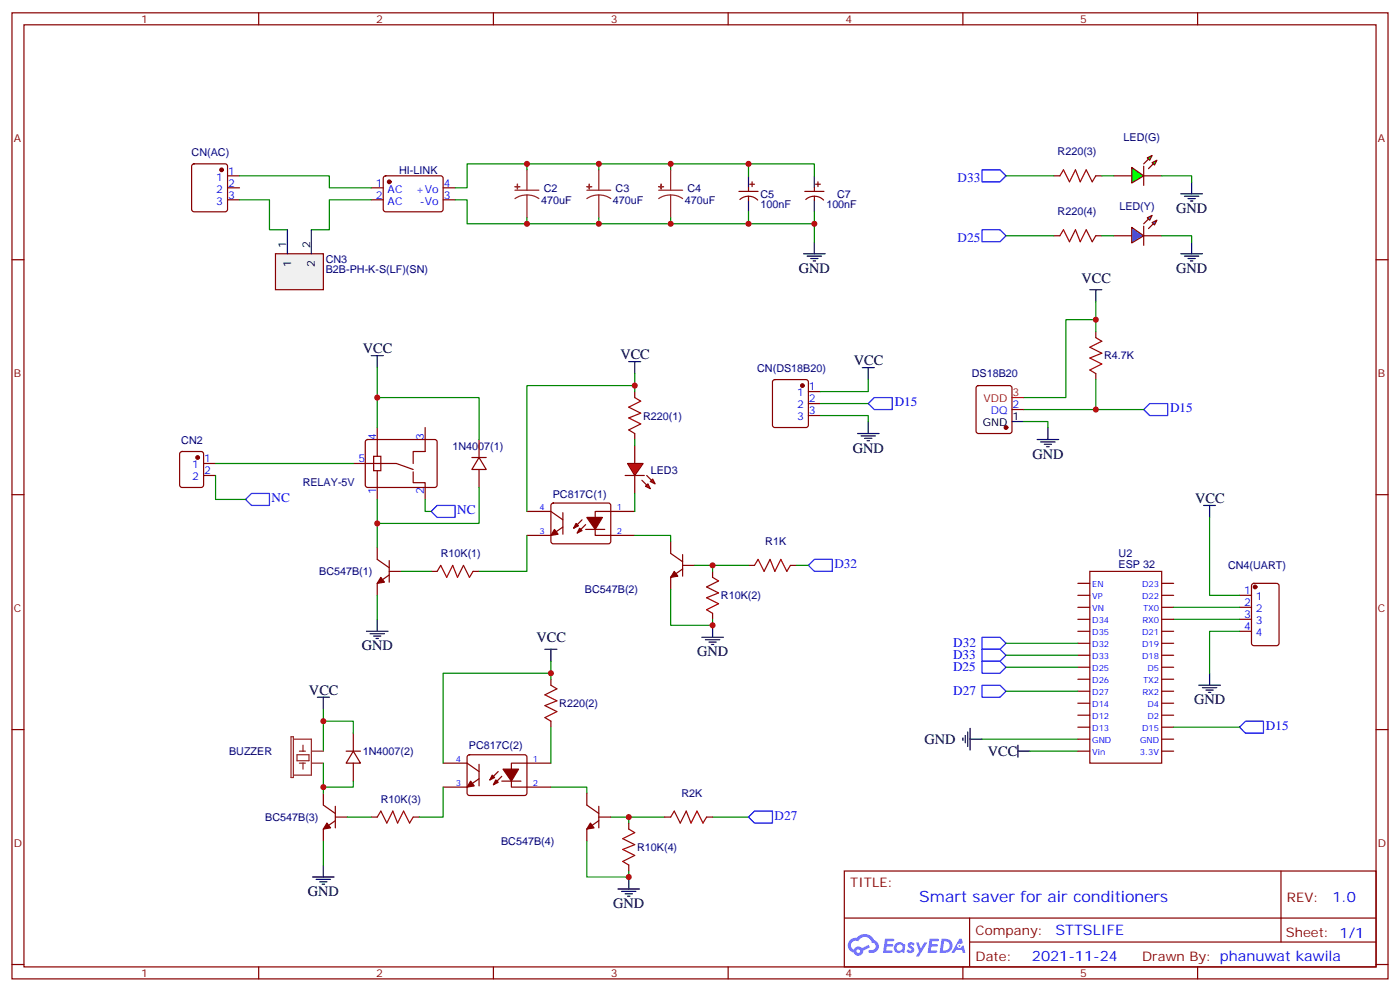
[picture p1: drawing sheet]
<svg xmlns="http://www.w3.org/2000/svg" width="412mm" height="292mm" viewBox="0 0 412 292" stroke-linecap="round" stroke-linejoin="round" font-family="sans-serif">
<g fill="none" stroke="#870000" stroke-width=".35">
<path d="M3.5 3.8h405.4v284.3h-405.4zM7.1 7.3h398.2v277.3h-398.2zM76.2 3.8v3.5M145.3 3.8v3.5M214.5 3.8v3.5M283.6 3.8v3.5M352.8 3.8v3.5M3.5 76.4h3.6M405.3 76.4h3.6M3.5 145.6h3.6M405.3 145.6h3.6M3.5 214.7h3.6"/>
<path d="M405.3 214.7h3.6M248.7 256.4h156.6v28.2h-156.6zM377.3 256.4v20.9M248.7 270.2h156.5M285.6 277.3h119.6M285.6 270.2v14.1M3.5 283.9h3.6M76.2 284.6v3.5M145.3 284.6v3.5M214.5 284.6v3.5M283.6 284.6v3.5M352.8 284.6v3.5"/>
<path d="M405.3 283.9h3.6"/>
</g>
<g fill="#5487ff">
<path d="M267.7 277.5a1.22 1.22 0 0 1 1.7 .3l-.4 .6a.47 .47 0 0 0-.3-.4 .47 .47 0 0 0-.5 .2l.1 .2a1.14 1.14 0 0 1 .8 1.7 1.14 1.14 0 0 1-1.9 0l-.2-.2 .5-.5 .7 .4a.29 .29 0 0 0 .3-.2 .29 .29 0 0 0-.2-.4 1.04 1.04 0 0 1-.6-1.7z"/>
<path d="M260.7 276.3h2.4l.3 .2-.2 .5h-1.8l-.1 .9h1.5l.3 .4-.3 .3h-1.6l-.2 1.1 1.7 .1 .2 .3-.2 .3h-2.6z"/>
<path d="M273.8 276.3h2.4l.3 .2-.1 .5h-1.8l-.2 .9h1.6l.3 .4-.4 .3h-1.6l-.1 1.1 1.7 .1 .2 .3-.2 .3h-2.6z"/>
<path d="M282.6 276.3h.7l.3 1.2-.6 .4a.69 .69 0 0 0-1 .2 .69 .69 0 0 0 .4 1 .69 .69 0 0 0 .9-.6l.5-.3 .6 2.2h-.8l-.2-.8h-1.8l-.5 .8h-.8z"/>
<path d="M269.8 277.4h.8l.6 1.8 1.1-1.8h.9l-2.6 4.2h-.8l.9-1.6z"/>
<path d="M277.4 276.3l-.6 4.1h1.3a2.11 2.11 0 0 0 2.5-2.1 2.11 2.11 0 0 0-2.5-2zM278.1 277a1.39 1.39 0 0 1 1.7 1.4 1.39 1.39 0 0 1-1.8 1.3h-.3z"/>
<path d="M263.7 277.9a1.54 1.54 0 0 0-.1 2.2 1.54 1.54 0 0 0 2.2 .1l.6 .2 .3-2.3-.2-.2h-.4a1.49 1.49 0 0 0-2.4 0zM264 278.9a.94 .94 0 0 1 1.8 0 .94 .94 0 0 1-1.8 0z"/>
<path d="M250.4 276.7a2.18 2.18 0 0 0 1.1 3.7 1.44 1.44 0 0 0 1.6 .9 1.44 1.44 0 0 0 1.2-1.5l2-1-.5-.7-1.9 .9a1.47 1.47 0 0 0-2.4 .5 1.39 1.39 0 0 1-.7-2 1.39 1.39 0 0 1 2-.4 2.12 2.12 0 0 1 2.2-1.3 2.12 2.12 0 0 1 1.9 1.7 1.14 1.14 0 0 1 1.1 1.4 1.14 1.14 0 0 1-1.7 .7 .43 .43 0 0 0-.5 .4 .43 .43 0 0 0 .4 .5 1.98 1.98 0 0 0 2.5-1.3 1.98 1.98 0 0 0-1.2-2.5 3.1 3.1 0 0 0-5.3-.7l-.9 .1zM252.3 280a.55 .55 0 0 1 1.1 0 .55 .55 0 0 1-1.1 0z"/>
<circle cx="282.6" cy="278.4" r=".26"/>
</g>
<g fill="none" stroke="#870000" stroke-width=".35">
<path d="M104.1 136.4h12.7l4.9 1.8M107.8 129.6l.5-.2h20l.5 .7-.1 12.9-.6 .5-20.1-.1-.4-.6v-12.7zM110.1 134.3h2.1v4.2h-2.1zM111.1 125.8v8.5M111.1 138.5v8.5M121.7 138.9v3.2h3.5v4.9M125.2 125.8v7.1h-3.5v3.5M139 134.7h4.2M141.1 134.7l2.1 3.5h-4.2zM141.1 129.4v5.3M141.1 138.2v5.3M197.6 159.3v3.6l3.5 2.4"/>
<path d="M111.1 161.1v3.5l3.6 2.5M114.7 169.2l-3.6 2.5v3.5M114.7 165v6.3M114.7 168.2h3.5M201.1 163.2v6.4M201.1 167.5l-3.5 2.4v3.6M201.1 166.4h3.5"/>
</g>
<g fill="#870000" stroke="#870000" stroke-width=".35">
<path d="M198.6 168.2l1.1 1.4-2.1 .3z"/>
<path d="M112.2 169.9l1 1.4-2.1 .4z"/>
</g>
<path d="M333.4 49.3l3.5 2.5-3.5 2.1z" fill="#0f0" stroke="#870000" stroke-width=".35"/>
<path d="M336.9 48.9v5.7z" fill="#f00" stroke="#870000" stroke-width=".35"/>
<g fill="#870000" stroke="#870000" stroke-width=".35">
<path d="M338.3 46.8l-1.4 1.4z"/>
<path d="M338.3 49.6l1.4-1.4z"/>
</g>
<g fill="#0f0" stroke="#870000" stroke-width=".35">
<path d="M338 46.5l1.4-.7-.7 1.4z"/>
<path d="M339.4 47.9l1.4-.7-.7 1.4z"/>
</g>
<path d="M328.1 51.8h5.3M336.9 51.8h5.3M328.1 69.4h5.3M336.9 69.4h5.3" fill="none" stroke="#870000" stroke-width=".35"/>
<g fill="#09f" stroke="#870000" stroke-width=".35">
<path d="M339.4 65.5l1.4-.7-.7 1.4z"/>
<path d="M338 64.1l1.4-.7-.7 1.4z"/>
</g>
<g fill="#870000" stroke="#870000" stroke-width=".35">
<path d="M338.3 67.3l1.4-1.4z"/>
<path d="M338.3 64.5l-1.4 1.4z"/>
</g>
<path d="M336.9 66.6v5.6z" fill="#f00" stroke="#870000" stroke-width=".35"/>
<path d="M333.4 66.9l3.5 2.5-3.5 2.1z" fill="#09f" stroke="#870000" stroke-width=".35"/>
<path d="M111.1 108.2v8.8M111.1 125.8v-8.8h30v12.4M111.1 154.1v7M125.2 147v3.5h1.8M141.1 143.5v10.6h-30v-7.1M155.2 157.6v10.6h-14.1M111.1 175.2v7.1M118.2 168.2h8.8" fill="none" stroke="#008700" stroke-width=".35"/>
<path d="M72.3 147l1.8-1.8h5.3v3.6h-5.3zM127 150.5l1.8-1.7h5.3v3.5h-5.3z" fill="none" stroke="#00f" stroke-width=".35"/>
<path d="M109.4 104.7h3.5M111.1 104.7v3.5M185.2 106.4h3.5M187 106.4v3.6M107.9 185.8h6.4M109 186.5h4.2M110.1 187.2h2.1M110.8 187.9h.7M111.1 182.3v3.5" fill="none" stroke="#000" stroke-width=".35"/>
<path d="M187 115.3v1.7M187 127.6v1.8M155.2 150.5h7.1l3.5 2.5M162.5 148.3l.5-.2h16.5l.4 .7v10.8l-.7 .5-16.5-.1-.4-.7v-10.5zM165.8 155.1l-3.5 2.5h-7.1M165.8 150.9v6.3M171.4 153l-2.4 2.5M172.5 154.4l-2.5 2.5M172.5 155.8h5.7M187 150.5h-11.7v7.1h11.7M127 168.2h1.8M139.3 168.2h1.8" fill="none" stroke="#870000" stroke-width=".35"/>
<g fill="#870000" stroke="#870000" stroke-width=".35">
<path d="M163.3 155.8l1.1 1.4-2.1 .4z"/>
<path d="M170.7 155.5l.7 .7-1.4 .7z"/>
<path d="M169.7 154.1l.7 .7-1.4 .7z"/>
<path d="M172.9 152.3h4.5l-2.1 3.5z"/>
</g>
<path d="M187 117l1.7 1.1-3.5 1.7 3.5 1.8-3.5 1.4 3.5 1.8-3.5 1.7 1.8 1.1M128.8 168.2l1-1.8 1.8 3.5 1.7-3.5 1.5 3.5 1.7-3.5 1.8 3.5 1-1.7" fill="none" stroke="#a10000" stroke-width=".35"/>
<g fill="#f00" stroke="#870000" stroke-width=".35">
<path d="M184.9 136.4h4.5l-2.4 3.5z"/>
<path d="M184.1 139.9h5.7z"/>
</g>
<g fill="#870000" stroke="#870000" stroke-width=".35">
<path d="M190.5 139.9l1.4 1.5z"/>
<path d="M189.1 141.4l1.4 1.4z"/>
</g>
<g fill="#f00" stroke="#870000" stroke-width=".35">
<path d="M191.6 141.7l.7-.7 .7 1.4z"/>
<path d="M190.1 143.1l.8-.7 .7 1.4z"/>
</g>
<g fill="none" stroke="#870000" stroke-width=".35">
<path d="M56.7 48.4l.4-.2h9.2l.5 .2 .2 .5v12.7l-.2 .5-.5 .2h-9.2l-.4-.2-.3-.5v-12.7zM67 51.8h3.6M67 55.3h3.6M67 58.8h3.6M109.4 55.3h3.5M109.4 58.8h3.5M113.1 52l.5-.2h16.5l.4 .7v9.4l-.7 .4h-16.5l-.4-.7v-9.1zM130.5 55.3h3.6M130.5 58.8h3.6M217.7 56.3h5.6M217.9 58.7a3.8 3.8 0 0 1 5.3 .2M220.5 55.3v1"/>
<path d="M220.5 57.7v1.1M220.8 54.2h1.4M221.5 53.5v1.4M237.1 56.3h5.6M237.4 58.7a3.8 3.8 0 0 1 5.2 .2M239.9 55.3v1M239.9 57.7v1.1M240.2 54.2h1.5M240.9 53.5v1.4M310.4 51.8h1.8M322.8 51.8h1.8M310.4 69.4h1.8"/>
<path d="M322.8 69.4h1.8M322.8 97.6v1.8M227.8 111.9l.4-.2h9.2l.5 .2 .2 .5v12.7l-.2 .5-.5 .2h-9.2l-.5-.2-.2-.5v-12.7zM238.1 115.3h3.6M238.1 118.8h3.6M287.7 113.7l.5-.2h9.2l.5 .2 .2 .5v12.7l-.2 .5-.5 .2h-9.2l-.5-.2-.2-.5v-12.7zM322.8 110v1.7M53.2 133.1l.4-.2h5.7l.6 .4 .1 9.5-.5 .6-5.9 .1-.6-.5-.1-9.4zM60 136.4h3.5M60 139.9h3.5M187 131.1v5.3M187 139.9v5.3"/>
<path d="M238.1 122.3h3.6M298.1 120.5h3.5M209.9 168.2v1.7M220.5 166.4h1.7M232.8 166.4h1.8M317.5 175.2h3.5M317.5 178.8h3.5M317.5 171.7h3.5M321 168.2h21.2v56.4h-21.2zM342.2 175.2h3.5M342.2 178.8h3.5M342.2 171.7h3.5"/>
<path d="M365.1 175.2h3.6M365.1 178.8h3.6M368.9 171.9l.5-.2h6.7l.6 .4 .1 17.2-.5 .7h-6.9l-.7-.4v-17.2zM162.3 199.9v1.8M209.9 180.5v1.8M317.5 182.3h3.5M317.5 185.8h3.5M317.5 189.3h3.5M317.5 199.9h3.5M317.5 196.4h3.5M317.5 192.9h3.5M342.2 182.3h3.5"/>
<path d="M342.2 185.8h3.5M342.2 189.3h3.5M342.2 199.9h3.5M342.2 196.4h3.5M342.2 192.9h3.5M365.1 182.3h3.6M365.1 185.8h3.6M104.1 215.8v5.3M162.3 212.3v1.7M317.5 217.6h3.5M317.5 214h3.5M317.5 210.5h3.5"/>
<path d="M317.5 207h3.5M317.5 203.4h3.5M342.2 217.6h3.5M342.2 214h3.5M342.2 210.5h3.5M342.2 207h3.5M342.2 203.4h3.5M95.2 233.4v3.6l3.6 2.4M98.8 237.3v6.4M102 221.1h4.2M104.1 221.1l2.1 3.5h-4.2zM104.1 224.6v5.3"/>
<path d="M130.5 224.6h7.1l3.5 2.5M137.8 222.4l.5-.3 16.5 .1 .4 .6v10.9l-.7 .4h-16.5l-.4-.7v-10.6zM141.1 229.2l-3.5 2.5h-7.1M141.1 225v6.3M146.8 227.1l-2.5 2.5M147.8 228.5l-2.5 2.5M147.8 229.9h5.7M162.3 224.6h-11.7v7.1h11.7M172.9 233.4v3.6l3.5 2.4M176.4 237.3v6.4M317.5 221.1h3.5M342.2 221.1h3.5"/>
<path d="M98.8 241.5l-3.6 2.5v3.5M98.8 240.5h3.5M109.4 240.5h1.7M121.7 240.5h1.8M176.4 240.5h3.5M176.4 241.5l-3.5 2.5v3.5M185.2 242.3v1.7M185.2 254.6v1.8M195.8 240.5h1.8M208.1 240.5h1.8"/>
</g>
<g fill="none" stroke="#008700" stroke-width=".35">
<path d="M70.6 58.8h8.8v8.8h5.3M70.6 51.8h26.4v3.5h12.4M109.4 58.8h-12.4v8.8h-5.3M134.1 58.8h3.5v7.1h102.3v-3.6M155.2 48.2v1.8M176.4 48.2v1.8M197.6 48.2v1.8M220.5 48.2v3.6M239.9 51.8v-3.6h-102.3v7.1h-3.5M296.3 51.8h14.1M324.6 51.8h3.5M342.2 51.8h8.8v1.7"/>
<path d="M155.2 64.1v1.8M176.4 64.1v1.8M197.6 64.1v1.8M220.5 62.3v3.6M239.9 65.9v5.3M296.3 69.4h14.1M324.6 69.4h3.5M342.2 69.4h8.8v1.8M322.8 97.6v-3.5h-8.8v22.9h-12.4M322.8 88.8v5.3M187 113.5h-31.8v37M187 110v5.3"/>
<path d="M241.7 118.8h14.1M255.8 111.7v3.6h-14.1M322.8 111.7v8.8M63.5 139.9v7.1h8.8M63.5 136.4h40.6M187 129.4v1.7M241.7 122.3h14.1v1.8M301.6 124.1h7.1v1.7M301.6 120.5h35.3M187 157.6h10.6v1.7M187 145.2v5.3M356.3 152.3v22.9h8.8"/>
<path d="M197.6 173.5v10.5h12.3v-1.7M204.6 166.4h15.9M209.9 166.4v1.8M234.6 166.4h3.5M345.7 178.8h19.4M162.3 198.2h-31.8v26.4M162.3 194.6v5.3M296.3 189.3h21.2M296.3 192.9h21.2M296.3 196.4h21.2M345.7 182.3h19.4M365.1 185.8h-8.8v12.4"/>
<path d="M95.2 212.3h8.9v3.5M95.2 208.7v12.4M162.3 214v10.6M289.3 217.6h28.2M296.3 203.4h21.2M345.7 214h19.4M95.2 224.6v8.8M104.1 229.9v1.8h-8.9M130.5 231.7v8.8h-7M162.3 231.7h10.6v1.7M303.4 221.1h14.1M95.2 247.5v7.1"/>
<path d="M102.3 240.5h7.1M172.9 247.5v10.6h12.3v-1.7M179.9 240.5h15.9M185.2 240.5v1.8M209.9 240.5h10.6"/>
</g>
<g fill="none" stroke="#000" stroke-width=".35">
<path d="M220.5 51.8v3.5M220.5 58.8v3.5M239.9 51.8v3.5M239.9 58.8v3.5M347.8 57h6.4M348.9 57.7h4.2M350 58.5h2.1M350.7 59.2h.7M351 53.5v3.5M236.7 74.7h6.4M237.8 75.4h4.2M238.8 76.1h2.1"/>
<path d="M239.5 76.8h.7M239.9 71.2v3.5M347.8 74.7h6.4M348.9 75.4h4.2M350 76.1h2.1M350.7 76.8h.7M351 71.2v3.5M321 85.3h3.6M322.8 85.3v3.5M254 108.2h3.5M255.8 108.2v3.5M252.6 127.6h6.3"/>
<path d="M253.6 128.3h4.3M254.7 129h2.1M255.4 129.7h.7M255.8 124.1v3.5M298.1 124.1h3.5M305.5 129.4h6.4M306.6 130.1h4.2M307.6 130.8h2.1M308.3 131.5h.7M308.7 125.8v3.6M354.5 148.8h3.6M356.3 148.8v3.5"/>
<path d="M160.5 191.1h3.5M162.3 191.1v3.5M206.7 187.6h6.4M207.8 188.3h4.2M208.8 189h2.2M209.5 189.7h.8M209.9 184v3.6M356.3 198.2v3.5M93.5 205.2h3.5M95.2 205.2v3.5M283.6 217.2v.7M284.3 216.5v2.1"/>
<path d="M285 215.4v4.3M285.8 217.6h3.5M285.8 214.4v6.3M299.9 219.3v3.5M353.1 201.7h6.4M354.2 202.4h4.2M355.2 203.1h2.2M356 203.8h.7M299.9 221.1h3.5M92.1 258.1h6.3M93.1 258.8h4.3M94.2 259.5h2.1"/>
<path d="M95.2 254.6v3.5M185.2 258.1v3.6M94.9 260.2h.7M182 261.7h6.4M183.1 262.4h4.2M184.1 263.1h2.2M184.9 263.8h.7"/>
</g>
<path d="M312.2 51.8l1.1-1.8 1.7 3.5 1.8-3.5 1.4 3.5 1.8-3.5 1.7 3.5 1.1-1.7M312.2 69.4l1.1-1.8 1.7 3.6 1.8-3.6 1.4 3.6 1.8-3.6 1.7 3.6 1.1-1.8M322.8 99.4l1.8 1-3.6 1.8 3.6 1.8-3.6 1.4 3.6 1.7-3.6 1.8 1.8 1.1M209.9 169.9l1.8 1.1-3.6 1.8 3.6 1.7-3.6 1.4 3.6 1.8-3.6 1.8 1.8 1M222.2 166.4l1.1-1.8 1.8 3.6 1.7-3.6 1.4 3.6 1.8-3.6 1.8 3.6 1-1.8M162.3 201.7l1.7 1-3.5 1.8 3.5 1.8-3.5 1.4 3.5 1.7-3.5 1.8 1.8 1.1M111.1 240.5l1.1-1.8 1.7 3.6 1.8-3.6 1.4 3.6 1.8-3.6 1.7 3.6 1.1-1.8M185.2 244l1.8 1.1-3.6 1.7 3.6 1.8-3.6 1.4 3.6 1.8-3.6 1.7 1.8 1.1M197.6 240.5l1-1.8 1.8 3.6 1.7-3.6 1.5 3.6 1.7-3.6 1.8 3.6 1-1.8" fill="none" stroke="#a10000" stroke-width=".35"/>
<path d="M289.3 50h5.3l1.7 1.8-1.7 1.7h-5.3zM289.3 67.6h5.3l1.7 1.8-1.7 1.8h-5.3zM255.8 118.8l1.7-1.8h5.3v3.5h-5.3zM338.7 118.8h5.3v3.5h-5.3l-1.8-1.8zM238.1 166.4l1.8-1.8h5.3v3.6h-5.3zM289.3 187.6h5.3l1.7 1.7-1.7 1.8h-5.3zM289.3 191.1h5.3l1.7 1.8-1.7 1.7h-5.3zM289.3 194.6h5.3l1.7 1.8-1.7 1.8h-5.3zM289.3 201.7h5.3l1.7 1.7-1.7 1.8h-5.3zM365.1 214l1.8-1.7h5.3v3.5h-5.3zM220.5 240.5l1.7-1.8h5.3v3.6h-5.3z" fill="none" stroke="#00f" stroke-width=".35"/>
<g fill="none" stroke="#8c2424" stroke-width=".35">
<path d="M151.7 56h7M155.2 57.4l1.9 .2 1.6 .9M155.2 57.4l-1.8 .2-1.7 .9M155.2 50v6M155.2 57.4v6.7M172.9 56h7M176.4 57.4l1.8 .2 1.7 .9M176.4 57.4l-1.9 .2-1.6 .9M176.4 50v6M176.4 57.4v6.7M194 56h7.1M197.6 57.4l1.8 .2 1.7 .9"/>
<path d="M197.6 57.4l-1.9 .2-1.7 .9M197.6 50v6M197.6 57.4v6.7M85.7 216.9h.7v11.9h-.7zM86.4 217.6h5.3v10.5h-5.3M89.3 219.3v1.8M87.5 222.1h3.5v1.8h-3.5zM88.2 224.6h1.8M88.2 221.1h1.8M89.3 224.6v1.8M91.7 224.6h3.5M91.7 221.1h3.5"/>
</g>
<g fill="#870000" stroke="#870000" stroke-width=".35">
<path d="M96.3 242.3l1.1 1.4-2.2 .3z"/>
<path d="M138.6 229.9l1.1 1.4-2.1 .4z"/>
<path d="M146 229.6l.8 .7-1.5 .7z"/>
<path d="M145 228.1l.7 .7-1.4 .8z"/>
<path d="M148.2 226.4h4.6l-2.2 3.5z"/>
<path d="M173.9 242.3l1.1 1.4-2.1 .3z"/>
<circle cx="65.3" cy="50" r=".53"/>
<circle cx="58.2" cy="134.7" r=".53"/>
<circle cx="114.7" cy="53.5" r=".53"/>
<circle cx="236.4" cy="113.5" r=".53"/>
<circle cx="296.3" cy="125.8" r=".53"/>
<circle cx="369.7" cy="172.8" r=".53"/>
</g>
<g fill="#8c2424" stroke="#8c2424" stroke-width=".35">
<path d="M151.7 54.9l1.4 .1z"/>
<path d="M152.4 54.2v1.4z"/>
<path d="M172.9 54.9l1.4 .1z"/>
<path d="M173.6 54.2v1.4z"/>
<path d="M194 54.9l1.4 .1z"/>
<path d="M194.7 54.2l.1 1.4z"/>
</g>
<path d="M298.1 117h3.5" fill="none" stroke="#f00" stroke-width=".35"/>
<path d="M81.1 74.7h14.1v10.6h-14.1z" fill="#f0f0f0" stroke="#870000" stroke-width=".35"/>
<path d="M84.7 67.6v7.1M91.7 67.6v7.1" fill="none" stroke="#000" stroke-width=".35"/>
<g fill="#c00">
<circle cx="111.1" cy="117" r=".88"/>
<circle cx="111.1" cy="154.1" r=".88"/>
<circle cx="187" cy="113.5" r=".88"/>
<circle cx="209.9" cy="166.4" r=".88"/>
<circle cx="209.9" cy="184" r=".88"/>
<circle cx="95.3" cy="212.3" r=".88"/>
<circle cx="95.3" cy="231.7" r=".88"/>
<circle cx="162.3" cy="198.2" r=".88"/>
<circle cx="185.2" cy="258.1" r=".88"/>
<circle cx="185.2" cy="240.5" r=".88"/>
<circle cx="155.2" cy="48.2" r=".88"/>
<circle cx="176.4" cy="48.2" r=".88"/>
<circle cx="197.6" cy="48.2" r=".88"/>
<circle cx="220.5" cy="48.2" r=".88"/>
<circle cx="220.5" cy="65.9" r=".88"/>
<circle cx="197.6" cy="65.9" r=".88"/>
<circle cx="155.2" cy="65.9" r=".88"/>
<circle cx="176.4" cy="65.9" r=".88"/>
<circle cx="239.9" cy="65.9" r=".88"/>
<circle cx="322.8" cy="94.1" r=".88"/>
<circle cx="322.8" cy="120.5" r=".88"/>
</g>
<text font-size="4.6" fill="#00f" x="270.8" y="265.4">Smart saver for air conditioners</text>
<g font-size="4.2">
<text x="346.4" y="62.7">GND</text>
<text x="235.3" y="80.3">GND</text>
<text x="318.5" y="83.2">VCC</text>
<text x="346.4" y="80.3">GND</text>
<text x="106.9" y="104">VCC</text>
<text x="182.7" y="105.7">VCC</text>
<text x="251.5" y="107.5">VCC</text>
<text x="251.2" y="133.2">GND</text>
<text x="304.1" y="135">GND</text>
<text x="352.1" y="148.1">VCC</text>
<text x="106.5" y="191.5">GND</text>
<text x="158" y="189">VCC</text>
<text x="205.3" y="193.2">GND</text>
<text x="91" y="204.5">VCC</text>
<text x="351.7" y="207.3">GND</text>
<text x="272.3" y="219">GND</text>
<text x="291" y="222.5">VCC</text>
<text x="90.7" y="263.8">GND</text>
<text x="180.6" y="267.3">GND</text>
</g>
<g font-size="4.2" fill="#00f">
<text x="392.5" y="265.6">1.0</text>
<text x="310.9" y="275.2">STTSLIFE</text>
<text x="304" y="283">2021-11-24</text>
</g>
<g font-size="3.9" fill="#00f">
<text x="282.1" y="53.5">D33</text>
<text x="282.1" y="71.2">D25</text>
<text x="263.5" y="119.6">D15</text>
<text x="344.7" y="121.3">D15</text>
<text x="80" y="147.8">NC</text>
<text x="134.7" y="151.3">NC</text>
<text x="245.8" y="167.3">D32</text>
<text x="280.8" y="190.6">D32</text>
<text x="280.7" y="194.1">D33</text>
<text x="280.7" y="197.6">D25</text>
<text x="280.8" y="204.7">D27</text>
<text x="372.9" y="214.8">D15</text>
<text x="228.2" y="241.3">D27</text>
</g>
<g font-size="3.9" fill="#800">
<text x="250.5" y="260.9">TITLE:</text>
<text x="379.1" y="265.6">REV:</text>
<text x="287.4" y="275.1">Company:</text>
<text x="378.7" y="275.8">Sheet: 1/1</text>
<text x="287.4" y="282.8">Date:</text>
<text x="336.4" y="282.9">Drawn By: phanuwat kawila</text>
</g>
<g font-size="3.2" fill="#800">
<text x="41.6" y="6.8">1</text>
<text x="110.8" y="6.8">2</text>
<text x="179.9" y="6.8">3</text>
<text x="249.1" y="6.8">4</text>
<text x="318.2" y="6.8">5</text>
<text x="4.1" y="41.9">A</text>
<text x="405.9" y="41.9">A</text>
<text x="4.1" y="111">B</text>
<text x="405.9" y="111">B</text>
<text x="4.1" y="180.2">C</text>
<text x="405.9" y="180.2">C</text>
<text x="4.1" y="249.3">D</text>
<text x="405.9" y="249.3">D</text>
<text x="41.6" y="287.6">1</text>
<text x="110.8" y="287.6">2</text>
<text x="179.9" y="287.6">3</text>
<text x="249.1" y="287.6">4</text>
<text x="318.2" y="287.6">5</text>
</g>
<g font-size="3.2" fill="#000080">
<text x="331" y="41.5">LED(G)</text>
<text x="56.4" y="46">CN(AC)</text>
<text x="311.5" y="45.7">R220(3)</text>
<text x="117.6" y="51.1">HI-LINK</text>
<text x="159.4" y="59.9">470uF</text>
<text x="160.2" y="56.4">C2</text>
<text x="180.5" y="59.9">470uF</text>
<text x="181.3" y="56.4">C3</text>
<text x="201.7" y="59.9">470uF</text>
<text x="202.5" y="56.4">C4</text>
<text x="224" y="58.2">C5</text>
<text x="246.6" y="58.2">C7</text>
<text x="224" y="61.3">100nF</text>
<text x="243.4" y="61.3">100nF</text>
<text x="311.5" y="63.4">R220(4)</text>
<text x="329.7" y="61.7">LED(Y)</text>
<text x="96" y="77.3">CN3</text>
<text x="96" y="80.2">B2B-PH-K-S(LF)(SN)</text>
<text x="325.3" y="105.8">R4.7K</text>
<text x="223" y="109.5">CN(DS18B20)</text>
<text x="286.3" y="111.1">DS18B20</text>
<text x="189.4" y="123.5">R220(1)</text>
<text x="53.4" y="130.6">CN2</text>
<text x="133.3" y="132.3">1N4007(1)</text>
<text x="89.2" y="143">RELAY-5V</text>
<text x="191.7" y="139.4">LED3</text>
<text x="162.8" y="146.4">PC817C(1)</text>
<text x="225.4" y="160.4">R1K</text>
<text x="129.8" y="164.1">R10K(1)</text>
<text x="329.5" y="167.1">ESP 32</text>
<text x="329.5" y="163.9">U2</text>
<text x="361.8" y="167.5">CN4(UART)</text>
<text x="94" y="169.4">BC547B(1)</text>
<text x="172.3" y="174.7">BC547B(2)</text>
<text x="212.4" y="176.4">R10K(2)</text>
<text x="164.7" y="208.2">R220(2)</text>
<text x="138.1" y="220.5">PC817C(2)</text>
<text x="67.5" y="222.2">BUZZER</text>
<text x="106.9" y="222.2">1N4007(2)</text>
<text x="112.2" y="236.4">R10K(3)</text>
<text x="200.7" y="234.5">R2K</text>
<text x="78.1" y="241.7">BC547B(3)</text>
<text x="147.6" y="248.8">BC547B(4)</text>
<text x="187.7" y="250.5">R10K(4)</text>
</g>
<g font-size="3.2" fill="#00f">
<text x="63.7" y="53.2">1</text>
<text x="67.2" y="51.4">1</text>
<text x="63.7" y="56.7">2</text>
<text x="67.2" y="54.9">2</text>
<text x="67.2" y="58.5">3</text>
<text x="110.7" y="54.9">1</text>
<text x="110.7" y="58.5">2</text>
<text x="114.2" y="56.7">AC</text>
<text x="122.5" y="56.7">+Vo</text>
<text x="130.7" y="58.5">3</text>
<text x="130.7" y="54.9">4</text>
<text x="63.7" y="60.2">3</text>
<text x="114.2" y="60.2">AC</text>
<text x="123.7" y="60.2">-Vo</text>
<text x="234.8" y="116.7">1</text>
<text x="238.3" y="114.9">1</text>
<text x="238.3" y="118.4">2</text>
<text x="234.8" y="120.2">2</text>
<text x="234.8" y="123.7">3</text>
<text x="238.3" y="122">3</text>
<text x="291.8" y="122">DQ</text>
<text x="298.3" y="120.2">2</text>
<text x="110.8" y="129.4" transform="rotate(-90 110.8 129.4)">4</text>
<text x="124.9" y="129.4" transform="rotate(-90 124.9 129.4)">3</text>
<text x="56.7" y="137.8">1</text>
<text x="60.1" y="136.1">1</text>
<text x="105.6" y="136.1">5</text>
<text x="56.7" y="141.4">2</text>
<text x="60.1" y="139.6">2</text>
<text x="110.8" y="145.5" transform="rotate(-90 110.8 145.5)">1</text>
<text x="124.9" y="145.5" transform="rotate(-90 124.9 145.5)">2</text>
<text x="366.5" y="174.9">1</text>
<text x="366.5" y="178.4">2</text>
<text x="370" y="176.6">1</text>
<text x="366.5" y="181.9">3</text>
<text x="366.5" y="185.5">4</text>
<text x="370" y="180.2">2</text>
<text x="370" y="183.7">3</text>
<text x="370" y="187.2">4</text>
</g>
<g font-size="3.2">
<text x="84.3" y="72.9" transform="rotate(-90 84.3 72.9)">1</text>
<text x="91.4" y="72.9" transform="rotate(-90 91.4 72.9)">2</text>
<text x="85.7" y="78.5" transform="rotate(-90 85.7 78.5)">1</text>
<text x="92.8" y="78.5" transform="rotate(-90 92.8 78.5)">2</text>
<text x="289.5" y="125.5">GND</text>
<text x="298.3" y="123.7">1</text>
</g>
<g font-size="3.2" fill="#f00">
<text x="289.7" y="118.4">VDD</text>
<text x="298.3" y="116.7">3</text>
</g>
<g font-size="2.5" fill="#00f">
<text x="158.9" y="150.2">4</text>
<text x="181.7" y="150.2">1</text>
<text x="158.9" y="157.2">3</text>
<text x="181.7" y="157.2">2</text>
<text x="321.7" y="172.8">EN</text>
<text x="336.5" y="172.8">D23</text>
<text x="321.7" y="179.8">VN</text>
<text x="321.7" y="176.3">VP</text>
<text x="336.5" y="176.3">D22</text>
<text x="336.7" y="179.8">TX0</text>
<text x="321.7" y="183.3">D34</text>
<text x="336.5" y="183.3">RX0</text>
<text x="321.7" y="190.4">D32</text>
<text x="321.7" y="186.9">D35</text>
<text x="336.5" y="190.4">D19</text>
<text x="336.5" y="186.9">D21</text>
<text x="321.7" y="197.4">D25</text>
<text x="321.7" y="193.9">D33</text>
<text x="336.5" y="193.9">D18</text>
<text x="338" y="197.4">D5</text>
<text x="321.7" y="201">D26</text>
<text x="336.7" y="201">TX2</text>
<text x="321.7" y="208">D14</text>
<text x="321.7" y="204.5">D27</text>
<text x="336.5" y="204.5">RX2</text>
<text x="338" y="208">D4</text>
<text x="321.7" y="215.1">D13</text>
<text x="321.7" y="211.6">D12</text>
<text x="336.5" y="215.1">D15</text>
<text x="338" y="211.6">D2</text>
<text x="321.7" y="218.6">GND</text>
<text x="335.8" y="218.6">GND</text>
<text x="134.3" y="224.3">4</text>
<text x="157" y="224.3">1</text>
<text x="321.7" y="222.1">Vin</text>
<text x="335.8" y="222.1">3.3V</text>
<text x="134.3" y="231.3">3</text>
<text x="157" y="231.3">2</text>
</g>
</svg>
